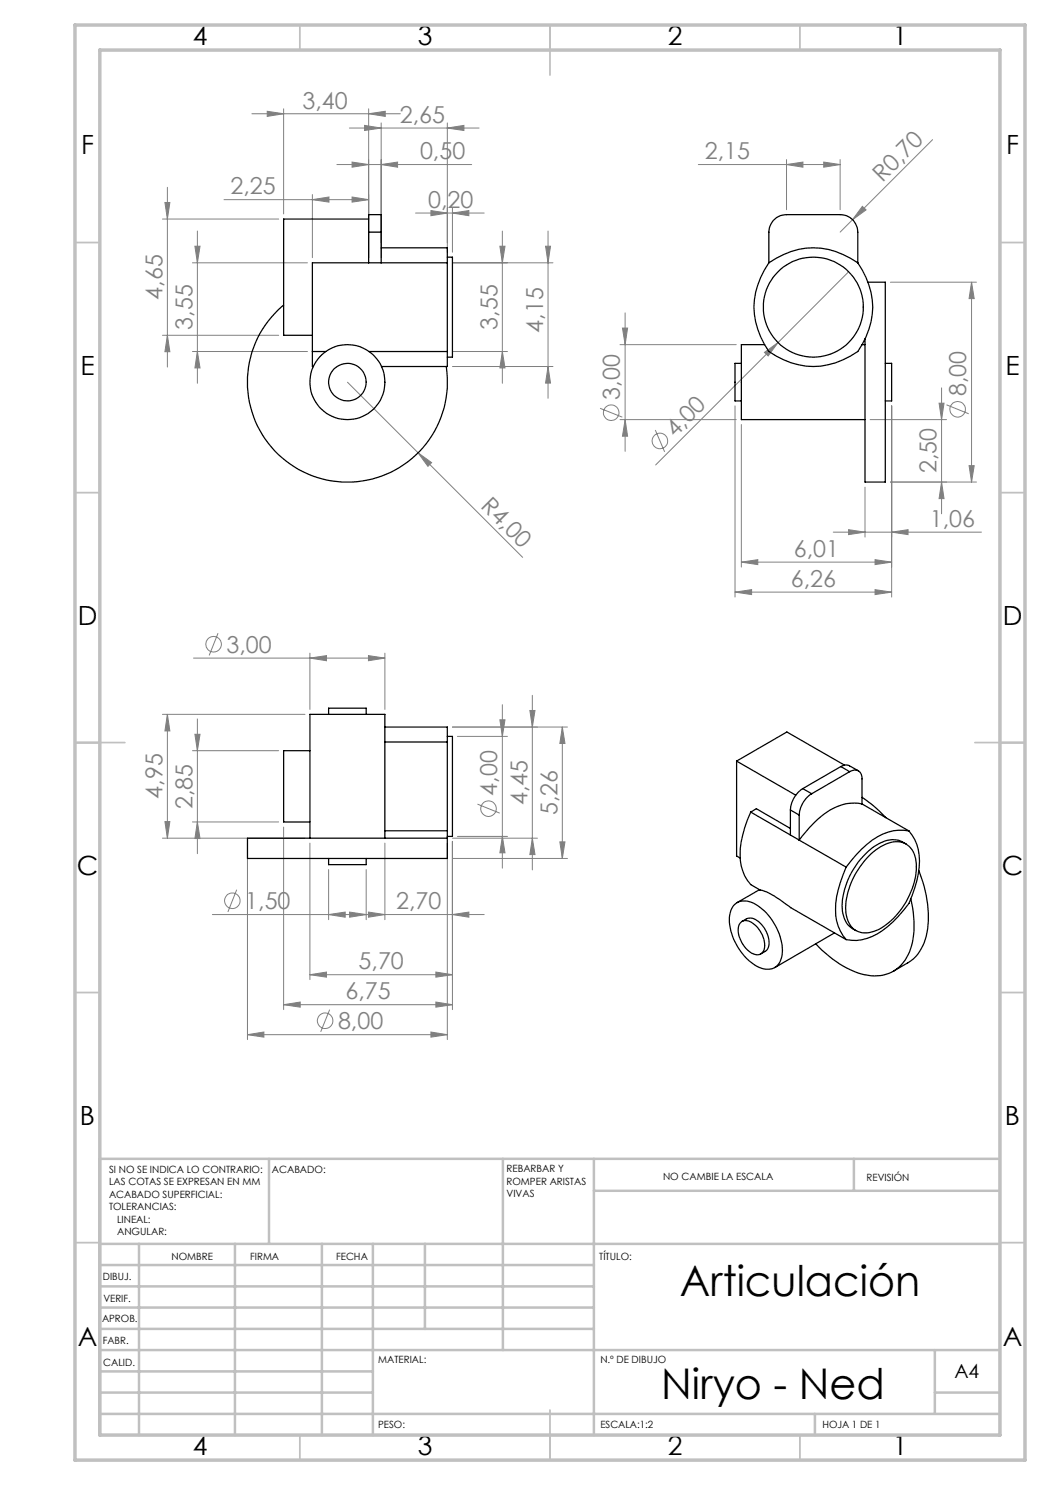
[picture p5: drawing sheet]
<svg xmlns="http://www.w3.org/2000/svg" width="210mm" height="297mm" viewBox="0 0 210 297" stroke-linecap="round" stroke-linejoin="round" font-family="sans-serif">
<g fill="none" stroke="#808080" stroke-width=".2">
<path d="M33.5 37.5v35.9M44.8 39.9h28.9M50.4 22.8h29.7M53.4 22.3l3.3 .5-3.3 .5zM56.7 21.8v21M62.5 39.9l3.3-.5v1zM62.5 38.9v12.6M67.4 32.9h26.9M69.9 25.6h25.9M70.4 39.4l3.3 .5-3.3 .5zM70.4 32.4l3.3 .5-3.3 .5zM72.9 25.1l3.3 .5-3.3 .5z"/>
<path d="M73.7 22.8l3.3-.5v1zM73.7 21.8v29.7M76.2 32.9l3.3-.5v1zM76.2 24.6v26.9M89.5 25.6l3.3-.5v1zM89.5 24.6v25.8M139.7 32.9h28.3M157.3 32.9l3.3-.5v1zM157.3 31.9v10M164.7 32.4l3.3 .5-3.3 .5zM168 31.9v10M186.5 27.9l-18.5 18.5"/>
<path d="M32.5 43.8h23.2M33 40.5h1l-.5 3.3zM38.5 52.6h23M39 49.2h1l-.5 3.4zM39.5 46.2v30.5M83.1 42.6h13.7M86.2 42.1l3.3 .5-3.3 .5zM90.5 42.6l3.3-.5v1zM90.5 41.6v8.8M90.5 52.6h20.1M100 49.2h1l-.5 3.4zM100.5 46.2v30.5"/>
<path d="M109.1 49.2h1l-.5 3.4zM109.6 46.2v33.5M169.7 54.4l-38.6 38.6M172.5 41.3l.7 .7-2.7 2zM178.1 56.4h17.2M194.3 56.4v40M194.3 56.4l.5 3.3h-1zM32.5 67.1h23.2M33.5 67.1l.5 3.2h-1zM38.5 70.3h23M39.5 70.3l.5 3.3h-1zM69.5 76.4l14.1 14.2"/>
<path d="M90.5 73.3h20.1M90.5 70.3h11M100.5 70.3l.5 3.3h-1zM109.6 73.3l.5 3.3h-1zM124 68.9h23.2M124.5 65.6h1l-.5 3.3zM125 62.6v27.7M152.9 70.5l2.7-2-2 2.7zM188.3 77.6v25.2M83.6 90.6l2.7 1.9-.7 .8zM83.6 90.6l20.9 20.9M120 81.7l4.5 1.7"/>
<path d="M124 83.9h23.2M125 83.9l.5 3.3h-1zM131.1 86l1.8 4.4M147 81.2v38.2M148.3 84.9v28.5M173 97.4v10M174 83.9h15.3M178.1 96.4h17.2M178.3 81.2v38.2M187.8 80.6h1l-.5 3.3zM188.3 96.4l.5 3.3h-1zM189.3 81l4.4 1.8"/>
<path d="M193.8 93.1h1l-.5 3.3zM147 118.4l3.3-.5v1zM147 118.4h31.3M148.3 112.4l3.3-.5v1zM148.3 112.4h30M166.7 106.4h29.6M169.7 105.9l3.3 .5-3.3 .5zM175 117.9l3.3 .5-3.3 .5zM175 111.9l3.3 .5-3.3 .5zM178.3 106.4l3.3-.5v1zM38.7 131.6h38.3M43.6 126.6l-1.8 4.5"/>
<path d="M62 131.6l3.3-.5v1zM62 130.6v11.3M73.7 131.1l3.3 .5-3.3 .5zM77 130.6v11.3M106.5 139.1v34.9M32.5 142.9h28.5M33.5 142.9l.5 3.3h-1zM33.5 142.9v24.7M38.5 150.1h17.2M39 146.9h1l-.5 3.2zM39.5 143.8v26.9M90.5 145.4h23"/>
<path d="M91.5 147.3h10M100 144h1l-.5 3.3zM100.5 140.9v32.7M106 142.1h1l-.5 3.3zM112.5 145.4l.5 3.3h-1zM112.5 145.4v26.3M32.5 167.6h28.5M33 164.3h1l-.5 3.3zM38.5 164.4h17.2M39.5 164.4l.5 3.3h-1zM47.3 177.9l-1.7 4.5M49.5 168.6v39.3"/>
<path d="M56.7 165.4v36.5M62 168.6v27.3M65.7 173.9v10M73.2 173.9v10M77 168.6v15.3M89.5 168.6v39.3M90.5 168.3v33.6M90.5 171.7h23M90.5 167.6h17M91.5 167.3h10M95.5 160.8l4.4 1.8M100.5 167.3l.5 3.3h-1z"/>
<path d="M106.5 167.6l.5 3.3h-1zM112 168.4h1l-.5 3.3zM62 194.9l3.3-.5v1zM62 194.9h28.5M65.7 182.9l3.3-.5v1zM69.9 182.4l3.3 .5-3.3 .5zM73.7 182.4l3.3 .5-3.3 .5zM87.2 194.4l3.3 .5-3.3 .5zM90.5 182.9l3.3-.5v1zM96.8 182.9h-54.3M49.5 206.9l3.3-.5v1zM49.5 206.9h40"/>
<path d="M56.7 200.9l3.3-.5v1zM56.7 200.9h33.8M65.9 201.9l-1.8 4.5M86.2 206.4l3.3 .5-3.3 .5zM87.2 200.4l3.3 .5-3.3 .5z"/>
<circle cx="122.2" cy="82.5" r="1.55"/>
<circle cx="132" cy="88.2" r="1.55"/>
<circle cx="191.5" cy="81.9" r="1.56"/>
<circle cx="42.7" cy="128.9" r="1.55"/>
<circle cx="97.7" cy="161.7" r="1.55"/>
<circle cx="46.5" cy="180.2" r="1.55"/>
<circle cx="65" cy="204.1" r="1.55"/>
</g>
<g fill="none" stroke="#c0c0c0" stroke-width=".35">
<path d="M60 5v5M110 5v10M160 5v5M15 48.5h5M200 48.5h5M15 98.5h5M200 98.5h5M15 148.5h10M195 148.5h10M15 198.5h5M200 198.5h5M15 248.5h5"/>
<path d="M200 248.5h5M60 287v5M110 282v10M160 287v5"/>
</g>
<g fill="none" stroke="#c0c0c0" stroke-width=".5">
<path d="M53.8 231.8v17M100.6 231.8v38.2M118.8 231.8v55.2M118.8 238.2h81.2M170.8 231.8v6.4M200 231.8h-180v55.2M20 248.8h180M20 257.3h98.8M20 253h98.8M27.8 248.8v38.2M47 248.8v38.2M64.4 248.8v38.2"/>
<path d="M74.6 248.8v38.2M85 248.8v17M20 265.8h98.8M20 261.5h98.8M20 278.5h54.6M20 274.3h54.6M20 270h180M187 278.5h13M187 270v12.8M20 282.8h180M163 282.8v4.2"/>
</g>
<path d="M15 5h190v287h-190zM20 10h180v277h-180z" fill="none" stroke="#c0c0c0" stroke-width=".7"/>
<g fill="#808080">
<path d="M172.5 41.3l.7 .7-2.7 2z"/>
<path d="M152.9 70.5l2.7-2-2 2.7z"/>
<path d="M83.6 90.6l2.7 1.9-.7 .8z"/>
<path d="M70.4 39.4l3.3 .5-3.3 .5zM62.5 39.9l3.3-.5v1zM76.2 32.9l3.3-.5v1zM70.4 32.4l3.3 .5-3.3 .5zM89.5 25.6l3.3-.5v1zM72.9 25.1l3.3 .5-3.3 .5zM90.5 42.6l3.3-.5v1zM86.2 42.1l3.3 .5-3.3 .5z"/>
<path d="M53.4 22.3l3.3 .5-3.3 .5zM73.7 22.8l3.3-.5v1zM65.7 182.9l3.3-.5v1zM69.9 182.4l3.3 .5-3.3 .5zM147 118.4l3.3-.5v1zM175 117.9l3.3 .5-3.3 .5zM148.3 112.4l3.3-.5v1zM175 111.9l3.3 .5-3.3 .5zM157.3 32.9l3.3-.5v1zM164.7 32.4l3.3 .5-3.3 .5z"/>
<path d="M49.5 206.9l3.3-.5v1zM86.2 206.4l3.3 .5-3.3 .5z"/>
<path d="M62 194.9l3.3-.5v1zM87.2 194.4l3.3 .5-3.3 .5zM73.7 182.4l3.3 .5-3.3 .5zM90.5 182.9l3.3-.5v1z"/>
<path d="M56.7 200.9l3.3-.5v1zM87.2 200.4l3.3 .5-3.3 .5z"/>
<path d="M73.7 131.1l3.3 .5-3.3 .5zM62 131.6l3.3-.5v1z"/>
<path d="M109.6 73.3l.5 3.3h-1zM109.1 49.2h1l-.5 3.4zM100.5 70.3l.5 3.3h-1zM100 49.2h1l-.5 3.4zM193.8 93.1h1l-.5 3.3zM194.3 56.4l.5 3.3h-1z"/>
<path d="M112 168.4h1l-.5 3.3zM112.5 145.4l.5 3.3h-1z"/>
<path d="M100.5 167.3l.5 3.3h-1zM100 144h1l-.5 3.3z"/>
<path d="M33 40.5h1l-.5 3.3zM33.5 67.1l.5 3.2h-1z"/>
<path d="M39 49.2h1l-.5 3.4zM39.5 70.3l.5 3.3h-1zM33.5 142.9l.5 3.3h-1zM33 164.3h1l-.5 3.3zM106 142.1h1l-.5 3.3zM106.5 167.6l.5 3.3h-1zM187.8 80.6h1l-.5 3.3zM188.3 96.4l.5 3.3h-1zM124.5 65.6h1l-.5 3.3zM125 83.9l.5 3.3h-1z"/>
<path d="M39 146.9h1l-.5 3.2zM39.5 164.4l.5 3.3h-1z"/>
<path d="M169.7 105.9l3.3 .5-3.3 .5zM178.3 106.4l3.3-.5v1z"/>
</g>
<g fill="none" stroke="#000" stroke-width=".25">
<path d="M73.7 46.4v-3.5h2.5v3.5M73.7 46.4h2.5M73.7 46.4v6.2M73.7 43.8h-17v23.3h5.8M76.2 49.6h13.3v3M76.2 46.4v6.2M89.5 52.6v17.7M89.5 52.6h-27v17.7M89.5 51.4h1v20h-1M153.8 52.6a14.6 14.6 0 0 0 0 17.7 14.7 14.7 0 0 0 17.8 0 14.6 14.6 0 0 0 0-17.7M153.8 52.6a14.7 14.7 0 0 1 17.8 0M153.8 52.6v-6.2a3.5 3.5 0 0 1 3.5-3.5h10.7a3.5 3.5 0 0 1 3.6 3.5v6.2"/>
<path d="M173.6 56.4h3.5v40h-4.1v-28.6M56.7 61a20 20 0 0 0 5.7 34.2 20 20 0 0 0 26.9-21.9M62.5 70.3v3h.2M62.5 70.3h2.7M73.8 70.3h15.7M89.5 70.3v3h-13.2M148.3 72.7h-1.3v7.5h1.3M152.9 68.9h-4.6v15h24.7M172.4 68.9h.6M177.1 72.7h1.2v7.5h-1.2M62 150.1h-5.3v14.3h5.3M65.7 142.9v-1.3h7.5v1.3"/>
<path d="M77 145.4h12.5v3M77 148.4h12.5M89.5 148.4v17.8M89.5 147.3h1v20h-1M147.3 152.2l10.1-5.8 11.5 6.6M147.3 152.2l11.8 6.8M147.3 152.2v19l.8 .4M160.5 157.7a5.5 5.5 0 0 0-2.4 4.3M160.5 157.7l1.8 1M162.3 158.7a5.4 5.4 0 0 0-2.5 4.3M168.2 153.3l.9-.3h.5l2.1 1.2M168.2 153.3l-7.7 4.4"/>
<path d="M168.2 153.3l1.7 1M169.9 154.3a1.51 1.51 0 0 1 1.8-.1 1.51 1.51 0 0 1 .7 1.6v5M169.9 154.3l-7.6 4.4M172.4 159.5a25.2 25.2 0 0 1 4.8 4M49.5 167.6h40v4.1h-40zM62 167.6v-24.7h15v24.7M65.7 171.7v1.2h7.5v-1.2M77 166.2h12.5M89.5 166.2v1.4M150.1 162.4a17.9 17.9 0 0 0-1.9 10.8 5.9 5.9 0 0 0 4.3 4.9l2.4 1.1 3.3 2.3 11 6.4M150.1 162.4l9.7 5.6M150.1 162.4l1.2-.7 6.8 4"/>
<path d="M151.9 177.9l-4.5 2.6M158.1 162l1.7 1M158.1 162v5M159.8 168l9.4 5.4M159.8 163v5M169.2 173.4a20.9 20.9 0 0 0-2.1 9.7 8.7 8.7 0 0 0 2.1 4.8M172.4 160.8a10.1 10.1 0 0 0-8.8 3l-1.7 1.8-2.1 2.4M172.4 160.8l9.4 5.4M174.2 170.8a7.1 7.1 0 0 1 6.2-2.3 4.3 4.3 0 0 1 2.9 4.3 15 15 0 0 1-8.1 13.3 4 4 0 0 1-5.9-2.9 13.7 13.7 0 0 1 3.1-10.4zM181.2 168.8a4.8 4.8 0 0 0-5.7 .1 15.2 15.2 0 0 0-7 13.4 4.5 4.5 0 0 0 2.7 3.8M181.8 166.2a9.8 9.8 0 0 0-8.4 2.6 26.9 26.9 0 0 0-4.2 4.6M181.8 166.2a9.8 9.8 0 0 1 1.9 8.6 27.4 27.4 0 0 1-1.9 5.9 18 18 0 0 1-8.4 7 7.6 7.6 0 0 1-4.2 .2"/>
<path d="M182.2 179.8a17.9 17.9 0 0 1-.6 11.1 7.3 7.3 0 0 1-8.7 4 20.1 20.1 0 0 1-9.7-6.1M183.8 174.1a21.8 21.8 0 0 1 1.2 13.9 7.7 7.7 0 0 1-3.5 4.6l-2.8 1.6M146.7 181.1a3.4 3.4 0 0 1 4.5-.2 11.4 11.4 0 0 1 5.2 10.2 3.1 3.1 0 0 1-4.8 2.3 11.4 11.4 0 0 1-5.7-10.4l.3-.9zM148 184.6a1.79 1.79 0 0 1 2.7 .1 5.3 5.3 0 0 1 2.1 5.3 1.56 1.56 0 0 1-2.4 .6 5.7 5.7 0 0 1-2.7-5.4zM148.4 184.3l.9-.5a2.35 2.35 0 0 1 2.7 .8 5 5 0 0 1 1.6 5l-.3 .5-1.1 .7M166.9 186.6l-12 6.9"/>
<circle cx="69.5" cy="76.4" r="7.5"/>
<circle cx="69.5" cy="76.4" r="3.7"/>
<circle cx="162.7" cy="61.4" r="10"/>
</g>
<g font-size="8.5">
<text x="136" y="259.3">Articulación</text>
<text x="132.3" y="279.7">Niryo - Ned</text>
</g>
<g font-size="5.3">
<text x="38.5" y="9">4</text>
<text x="83.5" y="9">3</text>
<text x="133.6" y="9">2</text>
<text x="178.6" y="9">1</text>
<text x="16.2" y="30.7">F</text>
<text x="201.2" y="30.7">F</text>
<text x="16.1" y="75">E</text>
<text x="201.1" y="75">E</text>
<text x="15.5" y="125">D</text>
<text x="200.5" y="125">D</text>
<text x="15.4" y="175">C</text>
<text x="200.4" y="175">C</text>
<text x="16" y="225">B</text>
<text x="201" y="225">B</text>
<text x="15.5" y="269.2">A</text>
<text x="200.5" y="269.2">A</text>
<text x="38.5" y="291">4</text>
<text x="83.5" y="291">3</text>
<text x="133.6" y="291">2</text>
<text x="178.6" y="291">1</text>
</g>
<g font-size="4.7" fill="#808080">
<text x="60.5" y="21.7">3,40</text>
<text x="79.9" y="24.6">2,65</text>
<text x="84" y="31.9">0,50</text>
<text x="141" y="31.9">2,15</text>
<text x="46.1" y="38.9">2,25</text>
<text x="85.6" y="41.6">0,20</text>
<text x="176.5" y="36.6" transform="rotate(-45 176.5 36.6)">R0,70</text>
<text x="32.5" y="59.9" transform="rotate(-90 32.5 59.9)">4,65</text>
<text x="38.5" y="65.9" transform="rotate(-90 38.5 65.9)">3,55</text>
<text x="99.5" y="65.9" transform="rotate(-90 99.5 65.9)">3,55</text>
<text x="108.6" y="66.5" transform="rotate(-90 108.6 66.5)">4,15</text>
<text x="124" y="80" transform="rotate(-90 124 80)">3,00</text>
<text x="193.3" y="79.3" transform="rotate(-90 193.3 79.3)">8,00</text>
<text x="135" y="87.6" transform="rotate(-45 135 87.6)">4,00</text>
<text x="187.3" y="94.7" transform="rotate(-90 187.3 94.7)">2,50</text>
<text x="95.9" y="101.4" transform="rotate(45 95.9 101.4)">R4,00</text>
<text x="186" y="105.4">1,06</text>
<text x="158.8" y="111.4">6,01</text>
<text x="158.2" y="117.4">6,26</text>
<text x="45.3" y="130.5">3,00</text>
<text x="32.5" y="159.8" transform="rotate(-90 32.5 159.8)">4,95</text>
<text x="38.5" y="161.8" transform="rotate(-90 38.5 161.8)">2,85</text>
<text x="99.4" y="159.1" transform="rotate(-90 99.4 159.1)">4,00</text>
<text x="105.5" y="161" transform="rotate(-90 105.5 161)">4,45</text>
<text x="111.5" y="163" transform="rotate(-90 111.5 163)">5,26</text>
<text x="49.1" y="181.8">1,50</text>
<text x="79.2" y="181.9">2,70</text>
<text x="71.7" y="193.9">5,70</text>
<text x="69.1" y="199.9">6,75</text>
<text x="67.6" y="205.8">8,00</text>
</g>
<text font-size="3.9" x="190.9" y="275.5">A4</text>
<g font-size="2">
<text x="21.8" y="234.6">SI NO SE INDICA LO CONTRARIO:</text>
<text x="21.8" y="237.1">LAS COTAS SE EXPRESAN EN MM</text>
<text x="21.8" y="239.6">ACABADO SUPERFICIAL:</text>
<text x="54.4" y="234.6">ACABADO:</text>
<text x="101.3" y="234.5">REBARBAR Y</text>
<text x="101.3" y="237">ROMPER ARISTAS</text>
<text x="101.3" y="239.5">VIVAS</text>
<text x="132.6" y="236">NO CAMBIE LA ESCALA</text>
<text x="173.3" y="236.2">REVISIÓN</text>
<text x="21.8" y="242.1">TOLERANCIAS:</text>
<text x="23.4" y="244.6">LINEAL:</text>
<text x="23.4" y="247.1">ANGULAR:</text>
<text x="34.3" y="252">NOMBRE</text>
<text x="50" y="251.9">FIRMA</text>
<text x="67.2" y="251.9">FECHA</text>
<text x="119.9" y="251.9">TÍTULO:</text>
<text x="20.6" y="256.1">DIBUJ.</text>
<text x="20.7" y="260.3">VERIF.</text>
<text x="20.4" y="264.4">APROB.</text>
<text x="20.5" y="268.8">FABR.</text>
<text x="20.7" y="273.1">CALID.</text>
<text x="75.6" y="272.5">MATERIAL:</text>
<text x="120.1" y="272.5">N.º DE DIBUJO</text>
<text x="75.6" y="285.5">PESO:</text>
<text x="120.1" y="285.6">ESCALA:1:2</text>
<text x="164.5" y="285.6">HOJA 1 DE 1</text>
</g>
</svg>
